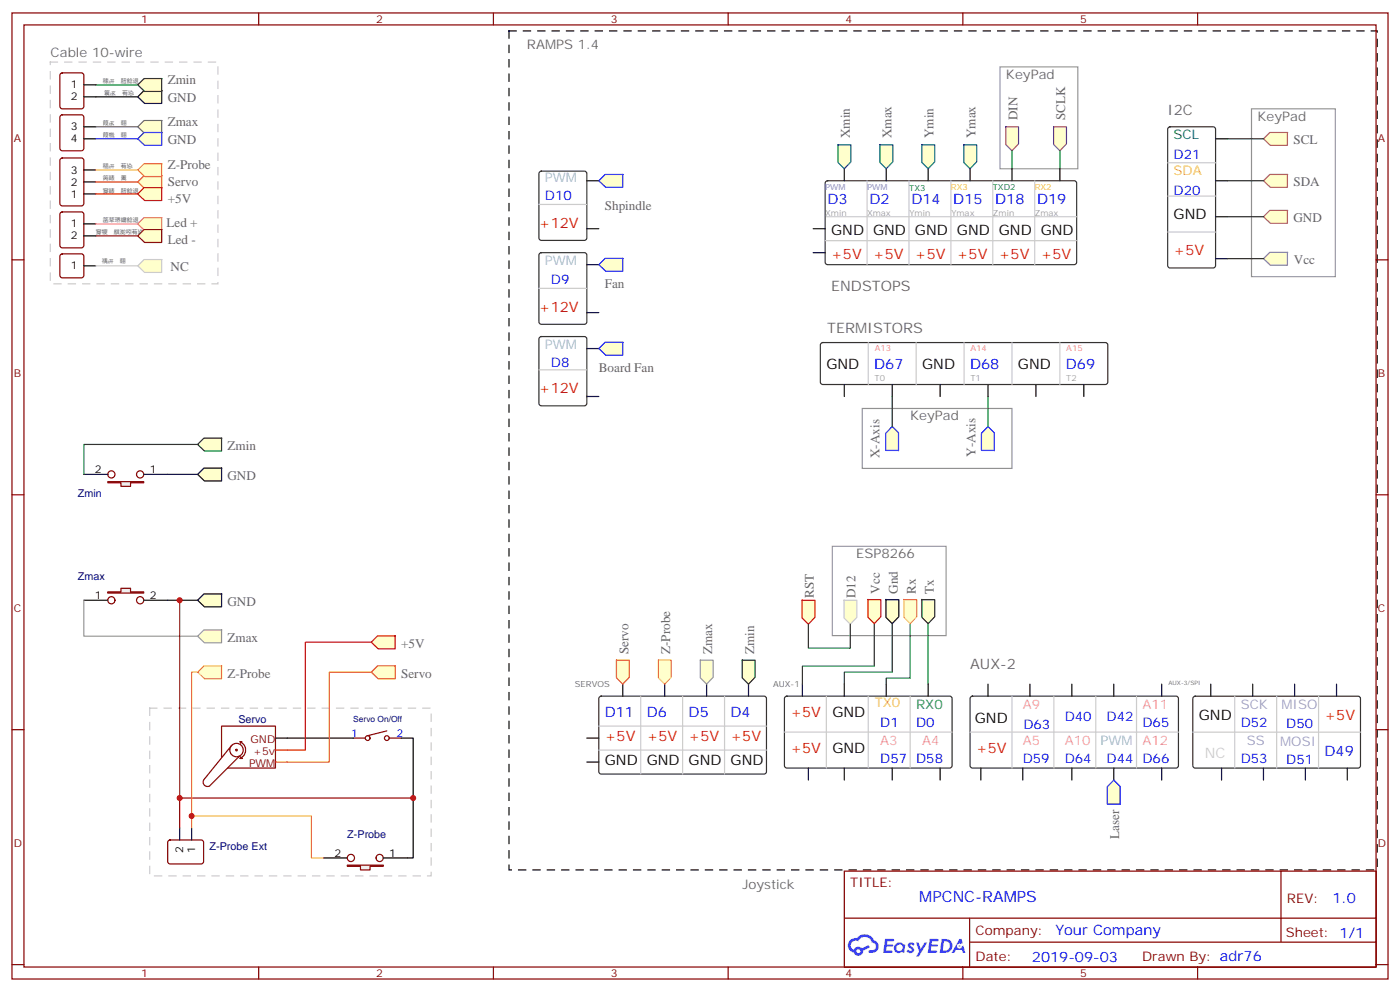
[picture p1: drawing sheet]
<svg xmlns="http://www.w3.org/2000/svg" width="412mm" height="292mm" viewBox="0 0 412 292" stroke-linecap="round" stroke-linejoin="round" font-family="sans-serif">
<path d="M14.8 18.3h49.4v65.2h-49.4zM44.1 208.4h82.9v49.4h-82.9z" fill="none" stroke="#ccc" stroke-width=".35" stroke-dasharray="2.1 2.1"/>
<path d="M294.6 19.7h22.9v30h-22.9zM368.7 32h24.6v49.4h-24.6zM254 120.2h44.1v17.7h-44.1zM245.2 160.8h33.5v26.3h-33.5z" fill="none" stroke="#999" stroke-width=".35"/>
<path d="M149.9 9.1h255.8v246.9h-255.8z" fill="none" stroke="#000" stroke-width=".35" stroke-dasharray="2.1 2.1"/>
<g fill="none" stroke="#870000" stroke-width=".35">
<path d="M3.5 3.8h405.4v284.3h-405.4zM7.1 7.3h398.2v277.3h-398.2zM76.2 3.8v3.5M145.3 3.8v3.5M214.5 3.8v3.5M283.6 3.8v3.5M352.8 3.8v3.5M3.5 76.5h3.6M405.3 76.5h3.6M3.5 145.6h3.6M405.3 145.6h3.6M3.5 214.8h3.6"/>
<path d="M405.3 214.8h3.6M248.7 256.4h156.6v28.2h-156.6zM377.3 256.4v20.9M248.7 270.2h156.5M285.6 277.3h119.6M285.6 270.2v14.2M3.5 283.9h3.6M76.2 284.6v3.5M145.3 284.6v3.5M214.5 284.6v3.5M283.6 284.6v3.5M352.8 284.6v3.5"/>
<path d="M405.3 283.9h3.6"/>
</g>
<g fill="#5487ff">
<path d="M267.7 277.6a1.22 1.22 0 0 1 1.7 .2l-.4 .6a.47 .47 0 0 0-.3-.4 .47 .47 0 0 0-.5 .2l.1 .2a1.14 1.14 0 0 1 .8 1.8 1.14 1.14 0 0 1-1.9 0l-.2-.2 .5-.6 .7 .5a.29 .29 0 0 0 .3-.3 .29 .29 0 0 0-.2-.3 1.04 1.04 0 0 1-.6-1.7z"/>
<path d="M260.7 276.3h2.4l.3 .2-.2 .5-1.8 .1-.1 .8h1.5l.3 .4-.3 .4h-1.6l-.2 1.1h1.7l.2 .3-.2 .3-2.6 .1z"/>
<path d="M273.8 276.3h2.4l.3 .2-.1 .5-1.8 .1-.2 .8h1.6l.3 .4-.4 .4h-1.6l-.1 1.1h1.7l.2 .3-.2 .3-2.6 .1z"/>
<path d="M282.6 276.3h.7l.3 1.3-.6 .3a.69 .69 0 0 0-1 .3 .69 .69 0 0 0 .4 .9 .69 .69 0 0 0 .9-.6l.5-.2 .6 2.2h-.8l-.2-.9h-1.8l-.5 .9h-.8z"/>
<path d="M269.8 277.4h.8l.6 1.8 1.1-1.8h.9l-2.6 4.2h-.8l.9-1.5z"/>
<path d="M277.4 276.3l-.6 4.2h1.3a2.11 2.11 0 0 0 2.5-2.1 2.11 2.11 0 0 0-2.5-2.1zM278.1 277.1a1.39 1.39 0 0 1 1.7 1.4 1.39 1.39 0 0 1-1.8 1.3h-.3z"/>
<path d="M263.7 277.9a1.54 1.54 0 0 0-.1 2.2 1.54 1.54 0 0 0 2.2 .1l.6 .3 .3-2.3-.2-.3h-.4a1.49 1.49 0 0 0-2.4 0zM264 278.9a.94 .94 0 0 1 1.8 0 .94 .94 0 0 1-1.8 0z"/>
<path d="M250.4 276.7a2.18 2.18 0 0 0 1.1 3.7 1.44 1.44 0 0 0 1.6 .9 1.44 1.44 0 0 0 1.2-1.4l2-1.1-.5-.7-1.9 1a1.47 1.47 0 0 0-2.4 .4 1.39 1.39 0 0 1-.7-1.9 1.39 1.39 0 0 1 2-.5 2.12 2.12 0 0 1 2.2-1.3 2.12 2.12 0 0 1 1.9 1.7 1.14 1.14 0 0 1 1.1 1.4 1.14 1.14 0 0 1-1.7 .7 .43 .43 0 0 0-.5 .4 .43 .43 0 0 0 .4 .5 1.98 1.98 0 0 0 2.5-1.2 1.98 1.98 0 0 0-1.2-2.6 3.1 3.1 0 0 0-5.3-.6l-.9 .1zM252.3 280a.55 .55 0 0 1 1.1 0 .55 .55 0 0 1-1.1 0z"/>
<circle cx="282.6" cy="278.4" r=".26"/>
</g>
<path d="M68.3 219.4l-8.3 10.2a1.31 1.31 0 0 0 .2 1.5 1.31 1.31 0 0 0 1.5 .3l8.9-8.9M70.7 218.3a2.68 2.68 0 0 1 1.7 2.5 2.68 2.68 0 0 1-1.7 2.4M70.7 218.3h.6M70.7 218.3l.2 .5M65.3 222.9v-9.2h15.8v12.4h-14.1M67.7 220.6a1.98 1.98 0 0 1 3.1-1.5 1.98 1.98 0 0 1-.2 3.4 1.98 1.98 0 0 1-2.9-1.7M69.5 220.6l.4 .2-.2 .2-.3-.2M70.7 223.2h.7M70.9 222.7l-.2 .5" fill="none" stroke="#850000" stroke-width=".35"/>
<path d="M81.1 224.3h3.6" fill="none" stroke="#f60" stroke-width=".35"/>
<path d="M81.1 220.8h3.6" fill="none" stroke="#f00" stroke-width=".35"/>
<path d="M81.1 217.2h3.6" fill="none" stroke="#000" stroke-width=".35"/>
<path d="M102.3 254.6h10.6v.4h-3.9v1h-2.8v-1h-3.9z" fill="#f0f0f0" stroke="#870000" stroke-width=".35"/>
<g fill="none" stroke="#870000" stroke-width=".35">
<circle cx="103.4" cy="252.5" r="1.06"/>
<circle cx="111.8" cy="252.5" r="1.06"/>
</g>
<path d="M95.2 252.5h7.1M112.9 252.5h7" fill="none" stroke="#000" stroke-width=".35"/>
<path d="M31.7 141.7h10.6v.4h-3.8v1.1h-2.9v-1.1h-3.9z" fill="#f0f0f0" stroke="#870000" stroke-width=".35"/>
<g fill="none" stroke="#870000" stroke-width=".35">
<circle cx="32.8" cy="139.6" r="1.06"/>
<circle cx="41.3" cy="139.6" r="1.06"/>
</g>
<path d="M24.7 139.6h7M42.3 139.6h7.1" fill="none" stroke="#000" stroke-width=".35"/>
<path d="M31.7 174.2h3.9v-1.1h2.9v1.1h3.8v.4h-10.6z" fill="#f0f0f0" stroke="#870000" stroke-width=".35"/>
<g fill="none" stroke="#870000" stroke-width=".35">
<path d="M17.9 21.7l.4-.3h5.7l.6 .5 .1 9.4-.5 .7h-5.9l-.6-.4-.1-9.4zM17.9 34l.4-.2h5.7l.6 .4 .1 9.5-.5 .6-5.9 .1-.6-.5-.1-9.4zM17.9 46.7l.4-.2h5.7l.6 .4 .1 13-.5 .7h-5.9l-.6-.5-.1-12.9zM17.9 62.6l.4-.2h5.7l.6 .4 .1 9.4-.5 .7-5.9 .1-.6-.5-.1-9.4zM17.9 74.9l.4-.2h5.7l.5 .2 .2 .5v5.7l-.2 .5-.5 .2h-5.7l-.5-.3-.2-.4v-5.7zM104.1 217.2h3.5M113.9 215.1l-5.6 1.4M114.7 217.2h3.5M49.6 247.4l.5-.2 9.4 .1 .5 .6-.1 6-.6 .4-9.5-.1-.4-.6v-5.7z"/>
<circle cx="32.8" cy="176.7" r="1.06"/>
<circle cx="41.3" cy="176.7" r="1.06"/>
<circle cx="108.3" cy="217.2" r=".71"/>
<circle cx="113.9" cy="217.2" r=".71"/>
</g>
<g fill="none" stroke="#000" stroke-width=".35">
<path d="M24.7 25h3.5M24.7 28.5h3.5M24.7 37.3h3.5M24.7 40.9h3.5M24.7 57.1h3.5M24.7 53.6h3.5M24.7 50h3.5M172.9 53.2h3.5M248.7 49.7v3.5M261.1 49.7v3.5M273.4 49.7v3.5M285.8 49.7v3.5"/>
<path d="M298.1 49.7v3.5M312.2 49.7v3.5M358.1 40.9h3.5M358.1 53.2h3.5M24.7 65.9h3.5M24.7 69.4h3.5M24.7 78.2h3.5M172.9 77.9h3.5M172.9 67.3h3.5M239.5 67.3h3.6M239.5 74.4h3.6M358.1 63.8h3.5"/>
<path d="M358.1 76.1h3.5M172.9 92h3.5M172.9 102.6h3.5M172.9 116.7h3.5M248.7 113.2v3.5M262.8 113.2v3.5M276.9 113.2v3.5M291 113.2v3.5M305.2 113.2v3.5M319.3 113.2v3.5M24.7 176.7h7M42.3 176.7h7.1"/>
<path d="M172.9 217.2h3.5M183.4 201.4v3.5M195.8 201.4v3.5M208.1 201.4v3.5M220.5 201.4v3.5M236.4 201.4v3.5M248.7 201.4v3.5M261.1 201.4v3.5M273.4 201.4v3.5M291 201.4v3.5M303.4 201.4v3.5M315.7 201.4v3.5"/>
<path d="M328.1 201.4v3.5M342.2 201.4v3.5M356.7 201.4v3.5M369 201.4v3.5M381.4 201.4v3.5M393.7 201.4v3.5M172.9 224.3h3.5M238.1 226.1v3.5M248.7 226.1v3.5M262.8 226.1v3.5M276.9 226.1v3.5M288.9 226.1v3.5"/>
<path d="M301.3 226.1v3.5M315.7 226.1v3.5M328.1 226.1v3.5M342.2 226.1v3.5M359.8 226.1v3.5M372.2 226.1v3.5M384.5 226.1v3.5M396.9 226.1v3.5M52.9 243.7v3.5M56.4 243.7v3.5"/>
</g>
<path d="M344.2 37.5l.5-.2h12.7l.6 .5 .1 40.4-.5 .6-12.9 .1-.7-.5v-40.4zM159 50.6l.5-.2h12.7l.5 .2 .2 .5v19l-.3 .5-.4 .2h-12.7l-.5-.3-.3-.4v-19zM243.3 53.4l.5-.2 72.9 .1 .4 .6v23.6l-.7 .4-72.9-.1-.4-.6v-23.3zM159 74.6l.5-.2h12.7l.6 .4 .1 19.9-.5 .7-12.9 .1-.7-.5-.1-19.9zM159 99.3l.5-.2h12.7l.5 .2 .2 .5v18.9l-.3 .5-.4 .2h-12.7l-.5-.2-.3-.5v-18.9zM241.9 101l.5-.2h83.2l.5 .2 .2 .5v11l-.2 .5-.5 .2h-83.2l-.5-.3-.2-.4v-11zM176.6 205.1l.5-.2h48.2l.5 .7-.1 21.8-.6 .4h-48.3l-.4-.7v-21.5zM231.3 205.1l.5-.2h48.2l.5 .7-.1 20-.6 .5-48.3-.1-.4-.6v-19.8zM286 205.1l.5-.2h60.2l.4 .7v20l-.7 .5-60.2-.1-.4-.6v-19.8zM351.6 205.1l.5-.2 48.2 .1 .5 .6-.1 20-.7 .5-48.2-.1-.4-.6v-19.8z" fill="none" stroke="#333" stroke-width=".35"/>
<g fill="none" stroke="#ccc" stroke-width=".35">
<path d="M255.4 53.2v24.7M267.8 53.2v24.7M280.1 53.2v24.7M292.5 53.2v24.7M304.8 53.2v24.7M344 57.7h14.1M344 47.9h14.1M158.7 60.2h14.2M243.1 70.8h74M243.4 63.8h73.7M344 68.3h14.1M158.7 84.9h14.2"/>
<path d="M158.7 108.9h14.2M255.8 100.8v12.4M269.9 100.8v12.4M284 100.8v12.4M298.1 100.8v12.4M312.2 100.8v12.4M176.4 213.7h49.4M188.7 204.9v22.9M201.1 204.9v22.9M213.4 204.9v22.9M231.1 215.5h49.4M243.4 204.9v21.2"/>
<path d="M255.8 204.9v21.2M268.1 204.9v21.2M285.8 215.5h61.3M298.1 204.9v21.2M310.4 204.9v21.2M322.8 204.9v21.2M334.8 204.9v21.2M351.4 215.5h49.4M363.7 204.9v21.2M376.1 204.9v21.2M388.4 204.9v21.2M176.4 220.8h49.4"/>
</g>
<g fill="#ffc" stroke="#000" stroke-width=".35">
<path d="M58.2 139.6l1.9-1.8h5.3l-.1 3.8h-5.1z"/>
<path d="M58.2 176.7l1.9-1.9h5.3l-.1 3.8h-5.1z"/>
<path d="M40.6 28.5l1.8-1.8h5.3l-.1 3.7h-5z"/>
<path d="M261 176.4l3.8 .1v5l-2 2.1-1.8-1.9z"/>
</g>
<g fill="#ffc" stroke="#060" stroke-width=".35">
<path d="M58.2 130.8l1.9-1.8h5.3l-.1 3.8h-5.1z"/>
<path d="M40.6 25l1.8-1.9h5.3l-.1 3.8h-5z"/>
<path d="M218.6 194.2l3.8 .1v5l-1.9 2.1-1.9-1.9z"/>
<path d="M271.6 176.4l3.7 .1v5l-1.9 2.1-1.8-1.9z"/>
</g>
<g fill="#ffc" stroke="#999" stroke-width=".35">
<path d="M58.2 187.3l1.9-1.9h5.3l-.1 3.8h-5.1z"/>
<path d="M206.3 194.2l3.8 .1v5l-2 2.1-1.8-1.9z"/>
</g>
<g fill="#ffc" stroke="#fc0" stroke-width=".35">
<path d="M60.1 196h5.3l-.1 3.8h-5.1l-2-2z"/>
<path d="M42.4 48.2h5.3l-.1 3.8h-5l-2-2z"/>
<path d="M193.9 194.2l3.8 .1v5l-1.9 2.1-1.9-1.9z"/>
<path d="M266.3 176.4l3.8 .1v5l-2 2.1-1.8-1.9z"/>
</g>
<g fill="#ffc" stroke="#f00" stroke-width=".35">
<path d="M109.4 189l1.8-1.8h5.3l-.1 3.8h-5z"/>
<path d="M40.6 57.1l1.8-1.9h5.3l-.1 3.8h-5z"/>
<path d="M255.7 176.4l3.8 .1v5l-2 2.1-1.8-1.9z"/>
<path d="M236.3 176.6l3.8 .1v5l-2 2-1.8-1.8z"/>
</g>
<g fill="#ffc" stroke="#f60" stroke-width=".35">
<path d="M111.2 196h5.3l-.1 3.8h-5l-2-2z"/>
<path d="M40.6 53.6l1.8-1.9h5.3l-.1 3.8h-5z"/>
<path d="M181.6 194.2l3.8 .1v5l-2 2.1-1.8-1.9z"/>
</g>
<path d="M40.6 37.3l1.8-1.8h5.3l-.1 3.8h-5z" fill="#ffc" stroke="#666" stroke-width=".35"/>
<path d="M40.6 40.9l1.8-1.9h5.3l-.1 3.8h-5z" fill="#ffc" stroke="#03c" stroke-width=".35"/>
<path d="M40.6 65.9l1.8-1.9h5.3l-.1 3.8h-5z" fill="#ffc" stroke="#f66" stroke-width=".35"/>
<path d="M42.4 67.6h5.3l-.1 3.8h-5l-2-2z" fill="#ffc" stroke="#630" stroke-width=".35"/>
<g fill="#ffc" stroke="#ccc" stroke-width=".35">
<path d="M40.6 78.2l1.8-1.8h5.3l-.1 3.8h-5z"/>
<path d="M248.6 176.6l3.8 .1v5l-1.9 2-1.9-1.8z"/>
</g>
<g fill="#ffc" stroke="#03f" stroke-width=".35">
<path d="M262.8 125.5l1.9 1.9v5.3l-3.8-.1v-5.1z"/>
<path d="M291 125.5l1.9 1.9v5.3l-3.8-.1v-5.1z"/>
<path d="M176.4 102.6l1.8-1.9h5.3l-.1 3.8h-5z"/>
<path d="M176.4 53.2l1.8-1.9h5.3l-.1 3.8h-5z"/>
<path d="M178.2 76h5.3l-.1 3.8h-5l-2-1.9z"/>
<path d="M328.1 229.6l1.8 1.8v5.3l-3.8-.1v-5z"/>
</g>
<path d="M374 74.3h5.3l-.1 3.8h-5l-2-2z" fill="#ffc" stroke="#969" stroke-width=".35"/>
<g fill="#ffc" stroke="#966" stroke-width=".35">
<path d="M372.2 63.8l1.8-1.9h5.3l-.1 3.8h-5z"/>
<path d="M372.2 53.2l1.8-1.9h5.3l-.1 3.8h-5z"/>
<path d="M372.2 40.9l1.8-1.9h5.3l-.1 3.8h-5z"/>
</g>
<g fill="#ffc" stroke="#066" stroke-width=".35">
<path d="M246.9 42.5l3.7 .1v5l-1.9 2.1-1.8-1.9z"/>
<path d="M259.2 42.5l3.8 .1v5l-1.9 2.1-1.9-1.9z"/>
<path d="M271.6 42.5l3.7 .1v5l-1.9 2.1-1.8-1.9z"/>
<path d="M283.9 42.5l3.8 .1v5l-1.9 2.1-1.9-1.9z"/>
</g>
<g fill="#ffc" stroke="#939" stroke-width=".35">
<path d="M296.2 37.2l3.8 .1v5.1l-1.9 2-1.9-1.9z"/>
<path d="M310.4 37.2l3.7 .1v5.1l-1.9 2-1.8-1.9z"/>
</g>
<path d="M28.2 28.5h12.4M49.4 139.6h8.8M49.4 176.7h8.8M84.7 217.2h19.4M118.2 217.2h3.5v35.3h-1.8" fill="none" stroke="#000" stroke-width=".35"/>
<g fill="none" stroke="#008700" stroke-width=".35">
<path d="M28.2 25h12.4M298.1 44.4v5.3M312.2 44.4v5.3M361.6 53.2h10.6M361.6 40.9h10.6M361.6 63.8h10.6M361.6 76.1h10.6M262.8 116.7v8.8M291 116.7v8.8M58.2 130.8h-33.5v8.8M238.1 183.7v7.1h12.4v-7.1M257.5 183.7v12.4h-21.1v5.3"/>
<path d="M262.8 183.7v14.1h-14.1v3.6M268.1 183.7v15.9h-7v1.8M273.4 183.7v17.7"/>
</g>
<path d="M24.7 176.7v10.6h33.5" fill="none" stroke="#999" stroke-width=".35"/>
<path d="M121.7 234.9h-68.8v8.8" fill="none" stroke="#900" stroke-width=".35"/>
<path d="M28.2 50h12.4M58.2 197.8h-1.8v42.4M56.4 243.7v-3.5h35.3v12.3h3.5" fill="none" stroke="#fc0" stroke-width=".35"/>
<path d="M52.9 176.7v58.2" fill="none" stroke="#930" stroke-width=".35"/>
<path d="M28.2 57.1h12.4M109.4 189h-19.4v31.8h-5.3" fill="none" stroke="#f00" stroke-width=".35"/>
<path d="M28.2 53.6h12.4M109.4 197.8h-12.4v26.5h-12.3" fill="none" stroke="#f60" stroke-width=".35"/>
<path d="M28.2 40.9h12.4" fill="none" stroke="#03f" stroke-width=".35"/>
<path d="M28.2 37.3h12.4" fill="none" stroke="#666" stroke-width=".35"/>
<path d="M28.2 69.4h12.4" fill="none" stroke="#630" stroke-width=".35"/>
<path d="M28.2 65.9h12.4" fill="none" stroke="#f69" stroke-width=".35"/>
<path d="M28.2 78.2h12.4" fill="none" stroke="#ccc" stroke-width=".35"/>
<g fill="#c00">
<circle cx="121.7" cy="234.9" r=".88"/>
<circle cx="56.4" cy="240.2" r=".88"/>
<circle cx="52.9" cy="176.7" r=".88"/>
<circle cx="52.9" cy="234.9" r=".88"/>
</g>
<text font-size="4.6" fill="#00f" x="270.8" y="265.4">MPCNC-RAMPS</text>
<g font-size="4.2" fill="#666">
<text x="344" y="33.8">I2C</text>
<text x="244.8" y="85.7">ENDSTOPS</text>
<text x="243.7" y="98.1">TERMISTORS</text>
<text x="285.8" y="196.8">AUX-2</text>
</g>
<g font-size="4.2" fill="#00f">
<text x="243.8" y="60">D3</text>
<text x="256.1" y="60">D2</text>
<text x="268.5" y="60">D14</text>
<text x="280.8" y="60">D15</text>
<text x="293.2" y="60">D18</text>
<text x="305.5" y="60">D19</text>
<text x="257.5" y="108.7">D67</text>
<text x="285.7" y="108.7">D68</text>
<text x="314" y="108.7">D69</text>
<text x="178.2" y="211">D11</text>
<text x="190.5" y="210.9">D6</text>
<text x="202.8" y="210.9">D5</text>
<text x="215.2" y="210.9">D4</text>
<text x="390.2" y="222.5">D49</text>
<text x="392.5" y="265.7">1.0</text>
<text x="310.9" y="275.2">Your Company</text>
<text x="304" y="283">2019-09-03</text>
</g>
<g font-size="4.2">
<text x="345.7" y="64.5">GND</text>
<text x="244.8" y="69.1">GND</text>
<text x="257.2" y="69.1">GND</text>
<text x="269.5" y="69.1">GND</text>
<text x="281.9" y="69.1">GND</text>
<text x="294.2" y="69.1">GND</text>
<text x="306.6" y="69.1">GND</text>
<text x="243.4" y="108.6">GND</text>
<text x="271.6" y="108.7">GND</text>
<text x="299.9" y="108.7">GND</text>
<text x="245.2" y="210.9">GND</text>
<text x="287.2" y="212.7">GND</text>
<text x="353.1" y="211.9">GND</text>
<text x="245.2" y="221.5">GND</text>
<text x="178.2" y="225">GND</text>
<text x="190.5" y="225">GND</text>
<text x="202.8" y="225">GND</text>
<text x="215.2" y="225">GND</text>
</g>
<g font-size="4.2" fill="#f00">
<text x="158.7" y="67">+12V</text>
<text x="244.8" y="76.1">+5V</text>
<text x="257.2" y="76.1">+5V</text>
<text x="269.5" y="76.1">+5V</text>
<text x="281.9" y="76.1">+5V</text>
<text x="294.2" y="76.1">+5V</text>
<text x="306.6" y="76.1">+5V</text>
<text x="345.7" y="75.1">+5V</text>
<text x="158.7" y="91.7">+12V</text>
<text x="158.7" y="115.7">+12V</text>
<text x="232.8" y="210.9">+5V</text>
<text x="390.2" y="211.9">+5V</text>
<text x="178.2" y="218">+5V</text>
<text x="190.5" y="218">+5V</text>
<text x="202.8" y="218">+5V</text>
<text x="215.2" y="218">+5V</text>
<text x="232.8" y="221.5">+5V</text>
<text x="287.5" y="221.5">+5V</text>
</g>
<text font-size="4.2" fill="#ccc" x="354.9" y="223.2">NC</text>
<g font-size="3.9" fill="#666">
<text x="14.9" y="16.8">Cable 10-wire</text>
<text x="155.2" y="14.4">RAMPS 1.4</text>
<text x="296.3" y="23.2">KeyPad</text>
<text x="49.4" y="24.8">Zmin</text>
<text x="49.4" y="30.1">GND</text>
<text x="299.7" y="35.4" transform="rotate(-90 299.7 35.4)">DIN</text>
<text x="313.8" y="35.4" transform="rotate(-90 313.8 35.4)">SCLK</text>
<text x="370.4" y="35.6">KeyPad</text>
<text x="49.4" y="37.1">Zmax</text>
<text x="250.3" y="40.7" transform="rotate(-90 250.3 40.7)">Xmin</text>
<text x="262.6" y="40.7" transform="rotate(-90 262.6 40.7)">Xmax</text>
<text x="275" y="40.7" transform="rotate(-90 275 40.7)">Ymin</text>
<text x="287.3" y="40.7" transform="rotate(-90 287.3 40.7)">Ymax</text>
<text x="49.4" y="42.4">GND</text>
<text x="381" y="42.5">SCL</text>
<text x="49.4" y="49.8">Z-Probe</text>
<text x="49.4" y="54.8">Servo</text>
<text x="49.4" y="59.7">+5V</text>
<text x="381" y="54.8">SDA</text>
<text x="178.2" y="61.8">Shpindle</text>
<text x="381" y="65.4">GND</text>
<text x="49" y="66.8">Led +</text>
<text x="49.4" y="71.7">Led -</text>
<text x="381.1" y="77.8">Vcc</text>
<text x="50.2" y="79.8">NC</text>
<text x="178.2" y="84.8">Fan</text>
<text x="176.4" y="109.5">Board Fan</text>
<text x="268.1" y="123.8">KeyPad</text>
<text x="67" y="132.5">Zmin</text>
<text x="259.1" y="134.8" transform="rotate(-90 259.1 134.8)">X-Axis</text>
<text x="287.3" y="134.4" transform="rotate(-90 287.3 134.4)">Y-Axis</text>
<text x="67" y="141.3">GND</text>
<text x="252.2" y="164.3">ESP8266</text>
<text x="67" y="178.3">GND</text>
<text x="239.8" y="175.9" transform="rotate(-90 239.8 175.9)">RST</text>
<text x="252.1" y="176.1" transform="rotate(-90 252.1 176.1)">D12</text>
<text x="259.2" y="174.7" transform="rotate(-90 259.2 174.7)">Vcc</text>
<text x="264.5" y="174.7" transform="rotate(-90 264.5 174.7)">Gnd</text>
<text x="269.8" y="174.7" transform="rotate(-90 269.8 174.7)">Rx</text>
<text x="275" y="174.7" transform="rotate(-90 275 174.7)">Tx</text>
<text x="67" y="188.9">Zmax</text>
<text x="118.2" y="190.7">+5V</text>
<text x="185.1" y="192.6" transform="rotate(-90 185.1 192.6)">Servo</text>
<text x="197.4" y="192.6" transform="rotate(-90 197.4 192.6)">Z-Probe</text>
<text x="209.8" y="192.6" transform="rotate(-90 209.8 192.6)">Zmax</text>
<text x="222.1" y="192.6" transform="rotate(-90 222.1 192.6)">Zmin</text>
<text x="67" y="199.5">Z-Probe</text>
<text x="118.2" y="199.5">Servo</text>
<text x="329.7" y="246.9" transform="rotate(-90 329.7 246.9)">Laser</text>
<text x="218.7" y="261.5">Joystick</text>
</g>
<text font-size="3.9" fill="#063" x="345.7" y="40.9">SCL</text>
<g font-size="3.9" fill="#00f">
<text x="345.7" y="46.8">D21</text>
<text x="160.5" y="58.7">D10</text>
<text x="345.7" y="57.4">D20</text>
<text x="162.3" y="83.4">D9</text>
<text x="162.3" y="108.1">D8</text>
<text x="259.3" y="214">D1</text>
<text x="269.9" y="214">D0</text>
<text x="301.4" y="214.7">D63</text>
<text x="313.6" y="212.2">D40</text>
<text x="326" y="212.2">D42</text>
<text x="336.5" y="214">D65</text>
<text x="365.5" y="214">D52</text>
<text x="378.9" y="214.3">D50</text>
<text x="259.3" y="224.6">D57</text>
<text x="269.9" y="224.6">D58</text>
<text x="301.3" y="224.6">D59</text>
<text x="313.6" y="224.6">D64</text>
<text x="326" y="224.6">D44</text>
<text x="336.5" y="224.6">D66</text>
<text x="365.5" y="224.6">D53</text>
<text x="378.9" y="224.9">D51</text>
</g>
<g font-size="3.9" fill="#6cf">
<text x="160.5" y="53.5">PWM</text>
<text x="160.5" y="77.9">PWM</text>
<text x="160.5" y="102.6">PWM</text>
<text x="324.2" y="219.3">PWM</text>
</g>
<g font-size="3.9" fill="#fc0">
<text x="345.7" y="51.4">SDA</text>
<text x="257.7" y="208.1">TX0</text>
</g>
<text font-size="3.9" fill="#093" x="269.9" y="208.7">RX0</text>
<g font-size="3.9" fill="#f6c">
<text x="301.3" y="208.7">A9</text>
<text x="336.5" y="208.7">A11</text>
<text x="259.3" y="219.3">A3</text>
<text x="271.6" y="219.3">A4</text>
<text x="301.3" y="219.3">A5</text>
<text x="313.6" y="219.3">A10</text>
<text x="336.5" y="219.3">A12</text>
</g>
<g font-size="3.9" fill="#99c">
<text x="365.5" y="208.7">SCK</text>
<text x="377.5" y="208.7">MISO</text>
<text x="367.2" y="219.3">SS</text>
<text x="377.1" y="219.6">MOSI</text>
</g>
<g font-size="3.9" fill="#800">
<text x="250.5" y="261">TITLE:</text>
<text x="379.1" y="265.7">REV:</text>
<text x="287.4" y="275.2">Company:</text>
<text x="378.7" y="275.8">Sheet: 1/1</text>
<text x="287.4" y="282.9">Date:</text>
<text x="336.4" y="282.9">Drawn By: adr76</text>
</g>
<g font-size="3.2" fill="#800">
<text x="41.6" y="6.8">1</text>
<text x="110.8" y="6.8">2</text>
<text x="179.9" y="6.8">3</text>
<text x="249.1" y="6.8">4</text>
<text x="318.2" y="6.8">5</text>
<text x="4.1" y="41.9">A</text>
<text x="405.9" y="41.9">A</text>
<text x="4.1" y="111.1">B</text>
<text x="405.9" y="111.1">B</text>
<text x="4.1" y="180.2">C</text>
<text x="405.9" y="180.2">C</text>
<text x="4.1" y="249.3">D</text>
<text x="405.9" y="249.3">D</text>
<text x="41.6" y="287.6">1</text>
<text x="110.8" y="287.6">2</text>
<text x="179.9" y="287.6">3</text>
<text x="249.1" y="287.6">4</text>
<text x="318.2" y="287.6">5</text>
</g>
<g font-size="3.2">
<text x="20.9" y="26">1</text>
<text x="20.9" y="29.6">2</text>
<text x="20.9" y="38.4">3</text>
<text x="20.9" y="41.9">4</text>
<text x="20.9" y="51.1">3</text>
<text x="20.9" y="58.1">1</text>
<text x="20.9" y="54.6">2</text>
<text x="20.9" y="67">1</text>
<text x="20.9" y="70.5">2</text>
<text x="20.9" y="79.3">1</text>
<text x="28" y="139.3">2</text>
<text x="44.1" y="139.3">1</text>
<text x="28" y="176.3">1</text>
<text x="44.1" y="176.3">2</text>
<text x="54" y="251" transform="rotate(-90 54 251)">2</text>
<text x="57.5" y="251" transform="rotate(-90 57.5 251)">1</text>
<text x="98.5" y="252.2">2</text>
<text x="114.7" y="252.2">1</text>
</g>
<g font-size="3.2" fill="#000080">
<text x="22.9" y="146.2">Zmin</text>
<text x="22.9" y="170.9">Zmax</text>
<text x="70.2" y="212.7">Servo</text>
<text x="61.7" y="250.2">Z-Probe Ext</text>
<text x="102.3" y="246.7">Z-Probe</text>
</g>
<g font-size="3.2" fill="#840000">
<text x="73.8" y="218.7">GND</text>
<text x="73.4" y="225.8">PWM</text>
<text x="74.6" y="222.3">+5v</text>
</g>
<g font-size="3.2" fill="#00f">
<text x="103.5" y="216.9">1</text>
<text x="116.8" y="216.9">2</text>
</g>
<text font-size="2.5" fill="#00f" x="42.3" y="54.8">D11</text>
<g font-size="2.5" fill="#66f">
<text x="243.1" y="55.8">PWM</text>
<text x="255.4" y="55.8">PWM</text>
</g>
<g font-size="2.5" fill="#093">
<text x="267.9" y="56.1">TX3</text>
<text x="292.5" y="55.8">TXD2</text>
</g>
<g font-size="2.5" fill="#fc0">
<text x="280.1" y="55.8">RX3</text>
<text x="304.8" y="55.8">RX2</text>
</g>
<g font-size="2.5" fill="#999">
<text x="243.1" y="63.5">Xmin</text>
<text x="255.4" y="63.5">Xmax</text>
<text x="267.9" y="63.5">Ymin</text>
<text x="280.2" y="63.5">Ymax</text>
<text x="292.5" y="63.5">Zmin</text>
<text x="304.8" y="63.5">Zmax</text>
<text x="257.6" y="112.2">T0</text>
<text x="285.8" y="112.2">T1</text>
<text x="314.1" y="112.2">T2</text>
</g>
<g font-size="2.5" fill="#f69">
<text x="257.7" y="103.4">A13</text>
<text x="285.9" y="103.4">A14</text>
<text x="314.1" y="103.4">A15</text>
</g>
<g font-size="2.5" fill="#666">
<text x="169.3" y="202.2">SERVOS</text>
<text x="227.7" y="202.2">AUX-1</text>
</g>
<text font-size="2.5" fill="#000080" x="104.1" y="212.5">Servo On/Off</text>
<g font-size="1.8" fill="#666">
<text x="30.3" y="24.4">䅴㕃됵䏔䭃退</text>
<text x="30.7" y="27.9">䉴㕄н䒴㤀</text>
<text x="30.3" y="36.7">䈔㕄ы䎐</text>
<text x="30.3" y="40.3">䈔㡃퐸䎐</text>
<text x="30.3" y="49.4">䅤㕃둂䒴㤀</text>
<text x="30.3" y="53">䇤䁃н䍠</text>
<text x="30.3" y="56.7">䆤䁃с䏔䭃退</text>
<text x="30.3" y="65.3">䈄㹃琾䌤䭃退</text>
<text x="28.2" y="68.8">䆤㹄и䑴㵃吲䒴㤀</text>
<text x="30" y="77.5">䄔㕃둋䎐</text>
<text x="344.2" y="201.6">AUX-3/SPI</text>
</g>
<text font-size="1.8" fill="#00f" x="42.3" y="58.1">GND</text>
</svg>
